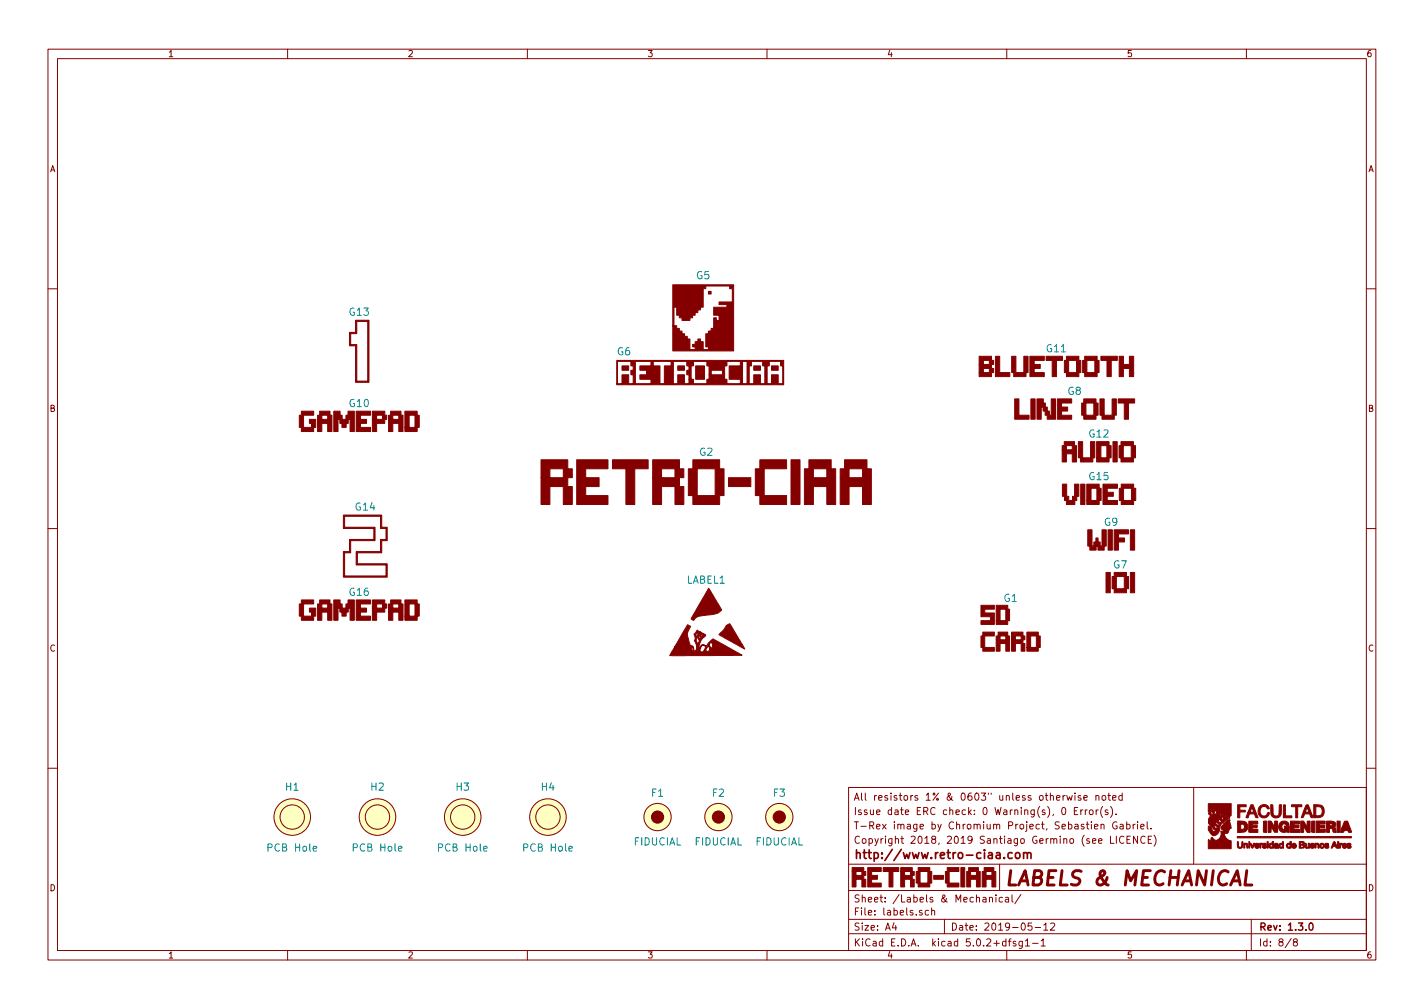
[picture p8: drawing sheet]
<svg xmlns="http://www.w3.org/2000/svg" width="297mm" height="210mm" viewBox="0 0 297 210" stroke-linecap="round" stroke-linejoin="round" font-family="sans-serif">
<g fill="none" stroke="#840000" stroke-width=".21">
<path d="M10 10.3h277v189.9h-277zM12 12.2h273v186.1h-273zM60 10.3v1.9M110 10.3v1.9M160 10.3v1.9M210 10.3v1.9M260 10.3v1.9M10 60.2h2M285 60.2h2M10 110.3h2M285 110.3h2M10 160.2h2"/>
<path d="M177 164.3h108v34h-108zM222.5 165.9l.3 1 .3-.7 .3 .7 .3-1M224.1 169.1h.5M224.2 165.4v.2M224.2 165.9v1M224.8 168.4h-.7v1.5h.7M225.5 166l-.4-.1-.2 .2v.3l.6 .1v.3h-.6M225.5 168.9v1M225.9 168.9l-.4 .3M226.1 166.4l.7-.1-.1-.3-.4-.1-.2 .2 .1 .7h.5M226.4 168.9v1M226.8 168.9l-.4 .3"/>
<path d="M227.3 169.1l.2-.2 .4 .2 .1 .5-.1 .2-.4 .1-.2-.1zM228.3 172.4l.7-.1v-.3l-.5-.1-.2 .2 .1 .7h.6M228.6 166.1l.2-.2 .4 .1v.9M228.6 165.9v1M228.7 168.9v1M229.1 168.9l-.4 .3M229.7 172.1l.2-.2 .3 .1 .1 .9M229.7 171.9v1M229.9 166.1l.2-.2 .5 .2 .1 .5-.2 .2-.4 .1-.2-.1zM230 168.2a1.71 1.71 0 0 0 0 2.3M231.1 169l-.4-.1-.2 .2 .1 .3 .5 .1v.3h-.6M231.1 165.9h.5"/>
<path d="M231.3 165.4v1.3l.3 .2M231.6 168.2a1.71 1.71 0 0 1 0 2.3M231.6 174.4v1.5h.8M232.1 166.4l.7-.1-.1-.3-.4-.1-.2 .2 .1 .7h.5M232.8 169.8v.1M232.9 174.4v1.5M232.9 171.5a.69 .69 0 0 0-.8 .7 .69 .69 0 0 0 .9 .6v-.5h-.3M233.7 172h.5l.1 .9M234.1 166l-.4-.1-.3 .3 .1 .6 .2 .1 .4-.1M234.1 165.4v1.5M234.3 172.3l-.5 .1-.2 .2 .2 .3 .5-.1M234.4 174.6a.59 .59 0 0 0-.7 0 .59 .59 0 0 0-.2 .7 .56 .56 0 0 0 .3 .5 .56 .56 0 0 0 .6 0"/>
<path d="M235 172l.4-.1 .3 .3v.6l-.3 .1-.4-.1M235 171.4v1.5M235.1 175.1h.5M235.8 174.4h-.7v1.5h.7M236.4 171.9v1M236.8 171.9l-.4 .3M237.3 171.4v.2M237.3 174.4v1.5l-.9-1.5v1.5M237.3 171.9v1M237.9 172.4l.8-.1-.1-.3-.4-.1-.3 .2 .1 .7h.6M238.9 174.6a.59 .59 0 0 0-.8 0 .59 .59 0 0 0-.2 .7 .56 .56 0 0 0 .3 .5 .56 .56 0 0 0 .7 0M239.3 171.4v1.3l.2 .2"/>
<path d="M239.5 175.1h.5M240.1 172.8v.1M240.2 174.4h-.7v1.5h.7M240.7 174.2a1.71 1.71 0 0 1 0 2.3M249 164.3v16M285 160.2h2M60 198.3v1.9M110 198.3v1.9M160 198.3v1.9M177 194.8h108M177 191.8h108M177 185.7h108"/>
<path d="M177 180.3h108M186.5 192.5l-.4 1h1M186.8 193v1M192.3 190l-.3-.1-.2 .2v.2l.5 .1v.4h-.5M193.7 190l-.4-.1-.3 .3 .1 .6h.6M194.3 190l.3-.1 .3 .1 .1 .9M194.3 189.4v1.5M197 191.8v3M206.4 187.3l.2-.1h.4v1M206.4 187.2v1M207.7 186.7v.1M207.7 187.2v1"/>
<path d="M209.1 187.2h-.4l-.3 .2 .1 .6 .2 .2 .4-.1M209.8 187.2h.5l.1 1M210 198.3v1.9M210.3 196.3h.6M210.4 187.5l-.5 .1-.2 .2 .2 .4 .5-.1M210.9 195.8l-.4 .3v1.2M211.1 186.7v1.3l.2 .2M211.9 196.4l-.4-.1-.2 .2 .1 .3 .5 .1v.4h-.6M213 186.6l-1.3 1.9M213.3 196.3v1.3l-.3 .2h-.4M213.3 196.4l-.5-.1-.3 .3 .1 .6 .2 .1h.5M213.9 196.3l.4-.5v1.5"/>
<path d="M213.9 197.3h.9M215.2 192.5h-.7l-.1 .7h.8l.1 .2-.1 .5-.2 .1-.6-.1M215.4 196.8h1.1M215.9 193.5h1.2M217.2 196.3l.4-.5v1.5M217.2 197.3h.8M217.7 193l.5-.5v1.5M217.7 194h.9M219.2 192.7l.5-.2 .3 .5-.9 1h.9M260 198.3v1.9M261 191.8v6.5M269.3 195.8l-1.2 1.9"/>
<path d="M270.1 196.5l-.3-.4 .3-.3h.3l.2 .3v.2l-.7 .2-.1 .3v.4l.3 .1h.3l.2-.3v-.2l-.2-.3"/>
<circle cx="61" cy="170.4" r="2.54"/>
<circle cx="61" cy="170.4" r="3.8"/>
<circle cx="78.7" cy="170.4" r="2.54"/>
<circle cx="78.7" cy="170.4" r="3.8"/>
<circle cx="96.5" cy="170.4" r="2.54"/>
<circle cx="96.5" cy="170.4" r="3.8"/>
<circle cx="114.3" cy="170.4" r="2.54"/>
<circle cx="114.3" cy="170.4" r="3.8"/>
<circle cx="137.2" cy="170.4" r="2.84"/>
<circle cx="149.9" cy="170.4" r="2.84"/>
<circle cx="162.6" cy="170.4" r="2.84"/>
</g>
<path d="M273.2 192.7l.3-.2a.86 .86 0 0 1-.1 1.5l-.2-.1-.2-.4z" fill="none" stroke="#840000" stroke-width=".3"/>
<path d="M260.1 181.6l-.4 3h1.4" fill="none" stroke="#840000" stroke-width=".61"/>
<path d="M209.5 178.9v.2M211.1 177.9l-.5-.1-.3 .4 .1 .8h.7M211.9 178l.2-.2 .5 .2 .2 .7-.2 .3-.5 .1-.2-.2zM213.5 178l.3-.2 .4 .1 .1 1.2M213.5 177.8v1.3M214.3 178.1l.3-.3 .4 .1 .1 1.2" fill="none" stroke="#840000" stroke-width=".36"/>
<g fill="#840000" stroke="#840000" stroke-width=".21">
<path d="M255.3 171.7l.5-.1-.1-.1 .1-.2 .7-.3 .1 .2-.6 .3 .2 .4 .1-.4h.2l.1 .2a.9 .9 0 0 1 .1 1.1l-.3 .3a.7 .7 0 0 1-1 .7v.1a1.75 1.75 0 0 0 1.4 1.5v1.6h-4.8l.1-1.9 .2 .2 .4 .1-.1-.5 .3-.2a.93 .93 0 0 0 1 .6 .93 .93 0 0 0 .8-.9v-1.1l.4 .1 .2-.2a.57 .57 0 0 1-.6-.5 .57 .57 0 0 1 .4-.6z"/>
<path d="M258.2 175.5l.1 .2v.6a.34 .34 0 0 0 .4 .5 .34 .34 0 0 0 .3-.5l.1-.8a.79 .79 0 0 1 .1 1 .79 .79 0 0 1-1 .3l-.1-.7z"/>
<path d="M261.8 176a.45 .45 0 0 1 .6-.1 .45 .45 0 0 1 .2 .6h-.6l.3 .3 .3-.2a.47 .47 0 0 1-.7 .4 .47 .47 0 0 1-.1-.8h.6h-.6z"/>
<path d="M262.8 175.9h.5a.53 .53 0 0 1 .8 .3h-.5l.6 .2a.41 .41 0 0 1-.4 .6 .41 .41 0 0 1-.5-.4l.7 .1-.7-.6a.67 .67 0 0 0-.4 .8l-.1-.1z"/>
<path d="M264.8 176l.5-.1 .1-.3 .3-.1v1.4a.67 .67 0 0 1-1.1-.5h.3l.1 .3 .4-.1v-.4l-.2-.1-.3 .1v.2h-.3z"/>
<path d="M265.8 176a.49 .49 0 0 1 .7-.1 .49 .49 0 0 1 .1 .7l.2 .3-.3 .1a.62 .62 0 0 1-.8-.3h.5l.2-.2-.7 .2 .2-.3 .4-.2-.4 .1z"/>
<path d="M266.8 176.1l.7-.2v-.3l.2-.1v1.4a.68 .68 0 0 1-1-.5h.3l.2 .4a.31 .31 0 0 0 .3-.4 .31 .31 0 0 0-.4-.2l-.1 .2h-.3z"/>
<path d="M268.5 176l.6-.1v-.3l.3-.1v1a.46 .46 0 0 1-.3 .5 .46 .46 0 0 1-.6-.1l-.2-.5h.3l.3 .3 .2-.3-.3-.3-.2 .3h-.3z"/>
<path d="M269.5 176.1l.4-.2 .3 .1 .3 .5-.8 .1 .2 .2 .4-.2a.47 .47 0 0 1-.6 .3 .47 .47 0 0 1-.2-.7h.6l-.2-.1-.4 .1z"/>
<path d="M272.3 175.9l.2 .1 .1 .7a.68 .68 0 0 0 .3-.8h.2l.1 .2v.8h-.2a.47 .47 0 0 1-.6 0 .47 .47 0 0 1-.1-.6z"/>
<path d="M273.4 176.1a.46 .46 0 0 1 .6-.2 .46 .46 0 0 1 .2 .6l-.7 .1 .2 .2 .5-.2a.5 .5 0 0 1-.7 .3 .5 .5 0 0 1-.2-.7h.6l-.2-.1-.4 .1z"/>
<path d="M275.4 176a.52 .52 0 0 1 .8 .1 .52 .52 0 0 1-.2 .8 .52 .52 0 0 1-.7-.3v-.2h.2l.3 .4 .2-.4-.2-.3-.2 .1-.1 .2h-.2z"/>
<path d="M276.4 176h.7v.2h-.5a.47 .47 0 0 1 .5 .1 .47 .47 0 0 1 0 .6h-.5l-.2-.2v-.1l.3 .1 .3-.1a.46 .46 0 0 1-.5-.1 .46 .46 0 0 1-.1-.5z"/>
<path d="M280.1 176a.45 .45 0 0 1 .6-.1 .45 .45 0 0 1 .2 .6h-.6a.32 .32 0 0 0 .2 .2 .32 .32 0 0 0 .3-.1 .47 .47 0 0 1-.6 .4 .47 .47 0 0 1-.2-.8h.7l-.2-.1-.5 .1z"/>
<path d="M281 176a.43 .43 0 0 1 .5-.1 .43 .43 0 0 1 .3 .3h-.5a.47 .47 0 0 1 .4 .2 .47 .47 0 0 1 0 .5l-.7-.1v-.2l.4 .1h.2l-.6-.4z"/>
<path d="M259.4 175.9a.67 .67 0 0 1 .8 .2 .67 .67 0 0 1 0 .8l-.3-.8-.2 .1-.1 .7h-.1z"/>
<path d="M260.5 175.9h.2v.3l-.1 .7z"/>
<path d="M260.8 175.9l.2 .1 .2 .6 .2-.6 .3-.1-.4 1-.3-.2z"/>
<path d="M264.3 175.9l.3 .1v.8l-.2 .1-.1-.1z"/>
<path d="M271 175.5h.4a.47 .47 0 0 1 .6 .1 .47 .47 0 0 1 .1 .6 .48 .48 0 0 1 0 .6 .48 .48 0 0 1-.6 .1h-.5v-.4h.3a.33 .33 0 0 0 .3 .3 .33 .33 0 0 0 .3-.3l-.4-.2h-.2v.2h-.3v-.6l.4 .2 .4-.2-.3-.1-.5 .1z"/>
<path d="M274.3 175.9a.65 .65 0 0 1 .8 .2 .65 .65 0 0 1-.1 .8l-.1-.8-.3 .1-.1 .7h-.2z"/>
<path d="M278.2 175.6h.3l.5 1.2v-.9h.2l.1 1h-.6a.45 .45 0 0 0-.4-.4 .45 .45 0 0 0-.4 .4h-.2a.55 .55 0 0 1 .7-.6l-.1-.5-.1 .4h-.3z"/>
<path d="M279.4 175.9l.6 .1-.3 .3-.2 .6-.1-.1z"/>
<path d="M260.5 175.6h.2v.1h-.2z"/>
<path d="M264.3 175.6h.2v.1h-.2z"/>
<path d="M279 175.6h.2v.1h-.2z"/>
<path d="M258.1 174.5h23.8v.3h-23.8z"/>
<path d="M252 167.6h4.8v2.5a1.08 1.08 0 0 1-1.4-.1l-.8-.2h-.2v.3a1.31 1.31 0 0 1 1.3 .2l.8 .3a4.3 4.3 0 0 0-2 1.8 1.68 1.68 0 0 1-1.3 1.9 1.85 1.85 0 0 1-1.1-2l.7 .7a.34 .34 0 0 0 .3 .4 .34 .34 0 0 0 .4-.4h-.3l-.7-.6h.7a.38 .38 0 0 0 .4 .3 .38 .38 0 0 0 .4-.3l-.6-.3-.2 .3h-.7l-.4-.7h1.5a.38 .38 0 0 0 .3 .4 .38 .38 0 0 0 .5-.3l-.4-.1-.2-.3-.2 .3-1.5-.1v-.5h2a.35 .35 0 0 0 .3 .4 .35 .35 0 0 0 .4-.3h-.2l-.2-.4-.3 .3h-2l.1-.3h2.6a.27 .27 0 0 0 .3 0 .27 .27 0 0 0 .1-.3h-.3l-.1 .3h-2.6a1.68 1.68 0 0 1 1.8-1.1l.3-.4a.4 .4 0 0 0-.4-.5 .4 .4 0 0 0-.4 .4 .45 .45 0 0 0-.5-.3 .45 .45 0 0 0-.4 .5l-.6-.1z"/>
<path d="M258.2 171.2l.6 .1a1.21 1.21 0 0 1 1.5 1.1 1.21 1.21 0 0 1-1.5 1.2l-.6 .1v-1.8h.6v1.1a.58 .58 0 0 0 .8-.6 .58 .58 0 0 0-.8-.5h-.6z"/>
<path d="M260.5 171.3h1.8l.1 .6h-1.2l.1 .2h1l-.1 .6h-1v.3h1.2v.6h-1.9z"/>
<path d="M263.6 171.3h.6v2.3h-.6z"/>
<path d="M264.5 171.3h.6l.7 1.1 .1-1.1h.6v2.3a.73 .73 0 0 1-1-.6l-.3-.6-.1 1.2h-.6z"/>
<path d="M267.1 171.6a1.02 1.02 0 0 1 1-.3 1.02 1.02 0 0 1 .7 .8h-.4a.56 .56 0 0 0-.8-.1 .56 .56 0 0 0-.1 .8 .56 .56 0 0 0 .9 0h-.5v-.5h1.1l-.1 1.3-.5-.1a1.19 1.19 0 0 1-1.5-.3 1.19 1.19 0 0 1 .2-1.6z"/>
<path d="M269.2 171.3h1.9v.6h-1.2l.1 .2h1l-.1 .6h-1v.3h1.2v.6h-1.9z"/>
<path d="M271.3 171.3h.6l.7 1.2 .1-1.2h.6v2.3h-.6l-.8-1.3v1.3h-.6z"/>
<path d="M273.6 171.3h.7v2.3h-.7z"/>
<path d="M274.5 171.3h1.9v.6h-1.2l.1 .2h1v.6h-1.1v.3h1.3l-.1 .6h-1.9z"/>
<path d="M276.7 171.3h1a.74 .74 0 0 1 .8 .3 .74 .74 0 0 1-.1 .9l.3 1.1h-.6l-.2-.7-.6-.1v.8h-.6v-1.7h.6v.3h.5l.2-.2-.3-.1h-1z"/>
<path d="M278.9 171.3h.7v2.3h-.7z"/>
<path d="M280.4 171.3h.7l.8 2.2a.45 .45 0 0 1-.5 .1 .45 .45 0 0 1-.3-.4h-.1a.48 .48 0 0 0-.7 .4h-.7l.3-.9h1l-.1-.6-.2 .6h-.7z"/>
<path d="M262.8 168.1a1.09 1.09 0 0 1 1.2-.3 1.09 1.09 0 0 1 .7 .9h-.3a.85 .85 0 0 0-1.1-.4 .85 .85 0 0 0-.5 1.1 .83 .83 0 0 0 .8 .8 .83 .83 0 0 0 .9-.7h.2a1.19 1.19 0 0 1-1.4 1.1 1.19 1.19 0 0 1-.9-1.5z"/>
<path d="M265.1 167.8l.4 .1 .1 1a1.01 1.01 0 0 0 .3 1.2l.6 .1 .3-.3 .1-2 .4-.1v1a1.36 1.36 0 0 1-1 1.8 1.24 1.24 0 0 1-1.2-1.7z"/>
<path d="M258.2 167.9h1.7v.4h-1.3v.7h1.2v.4h-1.2v1.2h-.4z"/>
<path d="M260.9 167.9h.5l1 2.7-.4-.1-.3-.7h-1.1l-.3 .8-.4-.1 .4-1.1 1.2-.1-.3-.9-.4 1h-.5z"/>
<path d="M267.7 167.9h.4v2.3h1.4v.4h-1.8z"/>
<path d="M269.4 167.9h2.2v.4h-.9v2.3h-.4v-2.3h-.9z"/>
<path d="M272.4 168l.5-.1 1 2.5a.26 .26 0 0 1-.3 .2 .26 .26 0 0 1-.2-.2l-.3-.6h-1l-.1 .3a.38 .38 0 0 1-.2 .4 .38 .38 0 0 1-.4 0l.5-1.1h1.1l-.3-1-.4 1h-.4z"/>
<path d="M274 167.8l.7 .1a1.38 1.38 0 0 1 1.6 1.4 1.38 1.38 0 0 1-1.7 1.3h-.6v-.4h.5a1 1 0 0 0 1.3-.6 1 1 0 0 0-.6-1.3l-.7-.1v2h-.5z"/>
<path d="M252.1 169.5a.39 .39 0 0 1 .6 .2 .39 .39 0 0 1-.2 .5l-.4-.4z"/>
<path d="M252.9 169a.33 .33 0 0 1 .5 .3 .33 .33 0 0 1-.4 .4l-.2-.4z"/>
<path d="M253.7 169.1l.2-.2a.33 .33 0 0 1 .3 .4 .33 .33 0 0 1-.5 .2z"/>
<path d="M177.7 181h2.5v.8h.4v.8h-.4v.8h.4v1.6h-.8v-1.6h-1.2v1.6h-.9v-3.2h.9v.8h1.2v-.8h-2.1z"/>
<path d="M181 181h2.8v.8h-2v.8h1.2v.8h-1.2v.8h2v.8h-2.8z"/>
<path d="M184.2 181h3.3v.8h-1.2v3.2h-.9v-3.2h-1.2z"/>
<path d="M187.9 181h2.4v.8h.4v.8h-.4v.8h.4v1.6h-.8v-1.6h-1.2v1.6h-.8v-3.2h.8v.8h1.2v-.8h-2z"/>
<path d="M191.5 181h2.5v.8h.4v2.4h-.4v.8h-2.5v-.8h-.4v-2.4h.8v2.4h1.6v-2.4h-2z"/>
<path d="M197.6 181h2.4v.8h-2v2.4h2v.8h-2.4v-.8h-.4v-2.4h.4z"/>
<path d="M200.4 181h.8v4h-.8z"/>
<path d="M202.1 181h2v.8h.4v3.2h-.8v-1.6h-1.2v1.6h-.8v-3.2h.8v.8h1.2v-.8h-1.6z"/>
<path d="M205.3 181h2v.8h.4v3.2h-.8v-1.6h-1.2v1.6h-.8v-3.2h.8v.8h1.2v-.8h-1.6z"/>
<path d="M194.8 182.6h2v.8h-2z"/>
<path d="M151.5 130.5l.7-.4 3.1 5.3-5.3-3 1-1.1z"/>
<path d="M147.8 122.8v-.1l.4 .5 1.9 3.3a.6 .6 0 0 1 .1 1 5.9 5.9 0 0 1-3 .8 3.3 3.3 0 0 0-2.5 1.1l-.4-.2a.57 .57 0 0 1 .2-.8z"/>
<path d="M143.4 130.3l.6 .4v.1a2.63 2.63 0 0 0-.3 2.9 .86 .86 0 0 0 .7 1l.2 .1 .2 1.1 .3-.2h.9v.2a.51 .51 0 0 0 .9-.3h.3l.1 .1a.51 .51 0 0 0 .7 0 .51 .51 0 0 0-.1-.8l-.1-.1-.2 .1-.4 .7h-.3l.1-.1a.48 .48 0 0 0-.1-.8 .48 .48 0 0 0-.7 .4l-.2 .6h-.9l.1-.1a2.05 2.05 0 0 0-.4-1.9l.2-.6-.2-.8 .6-.9 .2 .2-.4 .9v1.1l.3 .6a.69 .69 0 0 0 0-1.1l-.1-.2 .1-.2a.92 .92 0 0 1 .4-1l.3 .1-.3 .3-.2 .8 .3 .5a.35 .35 0 0 0 .2-.4 .35 .35 0 0 0-.2-.3l.3-.8 .1 .2a.43 .43 0 0 0 0 .8l.2-.2-.2-.2 .2-.4 .5 .3a.56 .56 0 0 1-.5 .7 3.1 3.1 0 0 0-.8 2.3l.1-.2a.78 .78 0 0 1 .6-.7 .78 .78 0 0 1 .9 .3l.2-.3h.3l.4 .6a.64 .64 0 0 0 .4-.5 .64 .64 0 0 0-.3-.6l-.5 .5h-.3l.3-.5 .9-.7 6 3.4h-15.1l1-1.8h3.5l.3 1.1 .1-.2a.68 .68 0 0 0-.4-.9h-3.5z"/>
<path d="M152 99.6h4.6v1.9h-4.6z"/>
<path d="M165 95.9h1.9v9.3h-1.9z"/>
<path d="M127.8 95.9h7.4v1.9h-2.8v7.4h-1.8v-7.4h-2.8z"/>
<path d="M120.3 95.9h6.5v1.9h-4.6v1.8h2.8v1.9h-2.8v1.9h4.6v1.8h-6.5z"/>
<path d="M158.5 95.9h5.6v1.9h-4.7v5.6h4.7v1.8h-5.6v-1.8h-.9v-5.6h.9z"/>
<path d="M144.5 95.9h5.6v1.9h.9v5.6h-.9v1.8h-5.6v-1.8h4.7v-5.6h-3.8v5.6h-1.8v-5.6h.9z"/>
<path d="M168.7 95.9h4.7v1.9h.9v7.4h-1.8v-3.7h-2.8v3.7h-1.9v-5.6h4.7v-1.8h-2.8v1.8h-1.9v-1.8h.9z"/>
<path d="M176.2 95.9h4.6v1.9h1v7.4h-1.9v-3.7h-2.8v3.7h-1.8v-5.6h4.6v-1.8h-2.8v1.8h-1.8v-1.8h.9z"/>
<path d="M112.9 95.9h5.5v1.9h1v1.8h-1v1.9h1v3.7h-1.9v-3.7h-2.8v3.7h-1.8v-5.6h4.6v-1.8h-2.8v1.8h-1.8z"/>
<path d="M136.1 95.9h5.6v1.9h.9v1.8h-.9v1.9h.9v3.7h-1.8v-3.7h-2.8v3.7h-1.9v-5.6h4.7v-1.8h-2.8v1.8h-1.9z"/>
<path d="M129.7 76.3h1.4v.9h-1.4z"/>
<path d="M141.4 76.3h1.4v.9h-1.4z"/>
<path d="M145.1 76.3h1.9v2.8h-1.9z"/>
<path d="M157.2 76.3h1.4v.9h-1.4z"/>
<path d="M160.9 76.3h1.4v.9h-1.4z"/>
<path d="M128.7 75.2h34.8v5.1h-34.8v-.3h1v-1.8h1.4v1.8h4.7v-.9h-2.3v-.9h1.4v-1h-1.4v-.9h4.2v3.7h3.7v-1.8h1.4v1.8h.9v-.9h1v.9h2.7v-.9h4.2v.9h5.6v-1.8h1.4v1.8h2.3v-1.8h1.4v1.8h1v-3.7h-.5v-.9h-2.3v.9h-.5v3.7h-.5v-3.7h-.4v-.9h-2.4v.9h-.4v3.7h-.5v-4.6h-.9v4.6h-.5v-.9h-2.3v-2.8h2.3v-.9h-2.8v.9h-.4v2.8h-3.3v-.9h2.8v-1h-2.3v1h-.5v-1.9h-.5v-.9h-2.7v.9h-.5v2.8h-.5v-.9h-.4v-1h.4v-.9h-.4v-.9h-2.8v4.6h-1.9v-3.7h1.4v-.9h-3.7v.9h-.5v-.9h-3.3v4.6h-.4v-1.8h-.5v-1h.5v-.9h-.5v-.9h-2.8v4.6h-.1z"/>
<path d="M147.8 60.8h.5v.5h-.5z"/>
<path d="M140.3 59.4h12.7v13.8h-12.7v-5.3h.8v.6h.6v.6h.6v.5h.5v.5h.6v.6h.5v2.2h1.1v-.5h-.5v-.6h.5v-.5h.6v-.6h.5v.6h.6v1.6h1.1v-.5h-.6v-2.8h.6v-.5h.5v-.6h.6v-2.2h.5v.5h.6v-1h-1.1v-1.7h2.7v-.6h-1.6v-.5h2.8v-2.8h-.6v-.5h-5v.5h-.5v3.9h-.6v.5h-.5v.6h-.6v.6h-.5v.5h-.6v.5h-1.6v-.5h-.6v-.5h-.6v-1.7h-.5v3.8h-.3z"/>
<path d="M74.2 66.8h2.8v13h-2.8v-7.7h-1.3v-.2h1.5v7.6h2.3v-12.4h-2.3v2.5h-1.2v2.3h-.3v-2.6h1.3z"/>
<path d="M71.6 107.4h8v2.6h1.2v2.8h-1.2v2.5h-5.1v2.3h6.3v2.8h-9.2v-.3h8.9v-2.2h-6.2v-2.8h5.1v-2.6h1.1v-2.3h-1.1v-2.5h-7.5v2.3h6.3v2.8h-5v2.5h-1.3v4.8h-.3v-5h1.3v-2.6h5.1v-2.3h-6.4z"/>
<path d="M232.2 92.1h.8v4.3h-.8z"/>
<path d="M224.9 92.1h.9v3.4h1.7v-3.4h.9v3.4h-.4v.9h-2.6v-.9h-.5z"/>
<path d="M228.8 92.1h2.5v.9h.5v2.5h-.5v.9h-2.5v-.9h2.1v-2.5h-1.3v2.5h-.8z"/>
<path d="M233.8 92.1h2.6v.9h.5v2.5h-.5v.9h-2.6v-.9h2.2v-2.5h-1.7v2.5h-.9v-2.5h.4z"/>
<path d="M222 92.1h2.2v.9h.4v3.4h-.9v-1.7h-1.2v1.7h-.9v-2.6h2.1v-.8h-1.2v.8h-.9v-.8h.4z"/>
<path d="M207.6 74.3h.9v3.4h2.1v.9h-3z"/>
<path d="M218.2 74.3h3.4v.9h-1.2v3.4h-.9v-3.4h-1.3z"/>
<path d="M229.6 74.3h3.5v.9h-1.3v3.4h-.9v-3.4h-1.3z"/>
<path d="M211 74.3h.9v3.4h1.7v-3.4h.9v3.4h-.5v.9h-2.5v-.9h-.5z"/>
<path d="M214.8 74.3h3v.9h-2.1v.8h1.3v.9h-1.3v.8h2.1v.9h-3z"/>
<path d="M233.5 74.3h.8v1.7h1.3v-1.7h.9v4.3h-.9v-1.7h-1.3v1.7h-.8z"/>
<path d="M222.5 74.3h2.5v.9h.5v2.5h-.5v.9h-2.5v-.9h2.1v-2.5h-1.7v2.5h-.9v-2.5h.5z"/>
<path d="M226.3 74.3h2.6v.9h.4v2.5h-.4v.9h-2.6v-.9h2.1v-2.5h-1.7v2.5h-.9v-2.5h.5z"/>
<path d="M204.2 74.3h2.6v.9h.5v.8h-.5v.9h.5v.8h-.5v.9h-2.6v-.9h2.2v-.8h-1.3v.8h-.9v-1.7h2.2v-.8h-1.3v.8h-.9z"/>
<path d="M74.3 85.8h3v.8h-2.1v.9h1.3v.8h-1.3v.8h2.1v.9h-3z"/>
<path d="M84.5 85.8h2.5v.8h.5v2.5h-.5v.9h-2.5v-.9h2.1v-2.5h-1.3v2.5h-.8z"/>
<path d="M77.7 85.8h2.6v.8h.4v.9h-.4v.8h-1.7v1.7h-.9v-2.5h2.1v-.9h-1.2v.9h-.9z"/>
<path d="M62.9 85.8h2.5v.8h-2.1v2.5h1.7v-.8h-.5v-.8h1.4v1.6h-.5v.9h-2.5v-.9h-.5v-2.5h.5z"/>
<path d="M66.7 85.8h2.1v.8h.4v3.4h-.8v-1.7h-1.3v1.7h-.9v-2.5h2.2v-.9h-1.3v.9h-.9v-.9h.5z"/>
<path d="M81.5 85.8h2.1v.8h.5v3.4h-.9v-1.7h-1.3v1.7h-.8v-2.5h2.1v-.9h-1.3v.9h-.8v-.9h.4z"/>
<path d="M69.6 85.8h1.3v.8h.5v.9h.8v-.9h.4v-.8h1.3v4.2h-.9v-2.5h-.4v.8h-.4v.8h-.9v-.8h-.4v-.8h-.4v2.5h-.9z"/>
<path d="M215 83.2h.9v4.2h-.9z"/>
<path d="M211.7 83.2h.8v3.4h2.2v.8h-3z"/>
<path d="M233.2 83.2h3.5v.9h-1.3v3.3h-.9v-3.3h-1.3z"/>
<path d="M220.5 83.2h3v.9h-2.1v.8h1.3v.8h-1.3v.9h2.1v.8h-3z"/>
<path d="M229.4 83.2h.9v3.4h1.7v-3.4h.9v3.4h-.5v.8h-2.5v-.8h-.5z"/>
<path d="M226.1 83.2h2.5v.9h.5v2.5h-.5v.8h-2.5v-.8h2.1v-2.5h-1.7v2.5h-.9v-2.5h.5z"/>
<path d="M216.3 83.2h1.3v.9h.5v.8h.4v.8h.4v.9h.4v-3.4h.9v4.2h-1.8v-.8h-.4v-.9h-.4v-.8h-.4v2.5h-.9z"/>
<path d="M225.4 101h.9v4.2h-.9z"/>
<path d="M230.1 101h3v.8h-2.1v.9h1.2v.8h-1.2v.9h2.1v.8h-3z"/>
<path d="M226.7 101h2.6v.8h.4v2.6h-.4v.8h-2.6v-.8h2.1v-2.6h-1.2v2.6h-.9z"/>
<path d="M233.9 101h2.6v.8h.4v2.6h-.4v.8h-2.6v-.8h2.1v-2.6h-1.6v2.6h-.9v-2.6h.4z"/>
<path d="M221.6 101h.9v2.5h.4v.9h.8v-.9h.5v-2.5h.8v2.5h-.4v.9h-.4v.8h-1.7v-.8h-.5v-.9h-.4z"/>
<path d="M230.7 119.4h.9v4.2h-.9z"/>
<path d="M235.8 119.4h.9v4.2h-.9z"/>
<path d="M232.4 119.4h2.6v.9h.4v2.5h-.4v.8h-2.6v-.8h2.1v-2.5h-1.6v2.5h-.9v-2.5h.4z"/>
<path d="M231.1 110.5h.9v4.3h-.9z"/>
<path d="M235.8 110.5h.9v4.3h-.9z"/>
<path d="M232.4 110.5h3v.9h-2.1v.8h1.3v.8h-1.3v1.8h-.9z"/>
<path d="M226.9 110.5h.9v3.4h.4v-.9h.4v-.8h.5v.8h.4v.9h.4v-3.4h.9v3.4h-.5v.9h-1.3v-.9h-.3v.9h-1.4v-.9h-.4z"/>
<path d="M74.3 125.1h3v.9h-2.1v.8h1.3v.9h-1.3v.8h2.1v.9h-3z"/>
<path d="M84.5 125.1h2.5v.9h.5v2.5h-.5v.9h-2.5v-.9h2.1v-2.5h-1.3v2.5h-.8z"/>
<path d="M77.7 125.1h2.6v.9h.4v.8h-.4v.9h-1.7v1.7h-.9v-2.6h2.1v-.8h-1.2v.8h-.9z"/>
<path d="M62.9 125.1h2.5v.9h-2.1v2.5h1.7v-.8h-.5v-.9h1.4v1.7h-.5v.9h-2.5v-.9h-.5v-2.5h.5z"/>
<path d="M66.7 125.1h2.1v.9h.4v3.4h-.8v-1.7h-1.3v1.7h-.9v-2.6h2.2v-.8h-1.3v.8h-.9v-.8h.5z"/>
<path d="M81.5 125.1h2.1v.9h.5v3.4h-.9v-1.7h-1.3v1.7h-.8v-2.6h2.1v-.8h-1.3v.8h-.8v-.8h.4z"/>
<path d="M69.6 125.1h1.3v.9h.5v.8h.8v-.8h.4v-.9h1.3v4.3h-.9v-2.6h-.4v.9h-.4v.8h-.9v-.8h-.4v-.9h-.4v2.6h-.9z"/>
<path d="M205 131.8h2.4v.9h-2v2.3h2v.8h-2.4v-.8h-.4v-2.3h.4z"/>
<path d="M204.6 126.3h2.8v.8h-2v.8h2v2.3h-2.8v-.7h2v-.9h-2z"/>
<path d="M207.8 126.3h2.4v.8h.4v2.4h-.4v.7h-2.4v-.7h2v-2.4h-1.2v2.4h-.8z"/>
<path d="M214.2 131.8h2.4v.9h.4v2.3h-.4v.8h-2.4v-.8h2v-2.3h-1.2v2.3h-.8z"/>
<path d="M208.2 131.8h2v.9h.4v3.1h-.8v-1.6h-1.2v1.6h-.8v-2.4h2v-.7h-1.2v.7h-.8v-.7h.4z"/>
<path d="M211 131.8h2.4v.9h.4v.7h-.4v.8h.4v1.6h-.8v-1.6h-1.2v1.6h-.8v-2.4h2v-.7h-1.2v.7h-.8z"/>
<circle cx="149.9" cy="170.4" r="1.27"/>
<circle cx="162.6" cy="170.4" r="1.27"/>
<circle cx="137.2" cy="170.4" r="1.27"/>
</g>
<g fill="#ffffc2" stroke="#ffffc2" stroke-width=".21">
<circle cx="61" cy="170.4" r="3.8"/>
<circle cx="78.7" cy="170.4" r="3.8"/>
<circle cx="96.5" cy="170.4" r="3.8"/>
<circle cx="114.3" cy="170.4" r="3.8"/>
<circle cx="149.9" cy="170.4" r="2.84"/>
<circle cx="162.6" cy="170.4" r="2.84"/>
<circle cx="137.2" cy="170.4" r="2.84"/>
</g>
<text font-size="4.2" fill="#840000" x="209.3" y="184.8">LABELS &amp; MECHANICAL</text>
<text font-size="2.5" fill="#840000" x="178" y="179.1">http://www.retro-ciaa.com</text>
<g font-size="2.1" fill="#008484">
<text x="145.3" y="58.2">G5</text>
<text x="72.9" y="65.9">G13</text>
<text x="128.8" y="74.1">G6</text>
<text x="218.3" y="73.5">G11</text>
<text x="222.8" y="82.4">G8</text>
<text x="72.9" y="84.9">G10</text>
<text x="145.9" y="95.1">G2</text>
<text x="227.2" y="91.3">G12</text>
<text x="227.2" y="100.1">G15</text>
<text x="74.2" y="106.5">G14</text>
<text x="230.4" y="109.7">G9</text>
<text x="232.3" y="118.6">G7</text>
<text x="72.9" y="124.3">G16</text>
<text x="143.2" y="121.7">LABEL1</text>
<text x="209.4" y="125.5">G1</text>
<text x="59.6" y="164.9">H1</text>
<text x="77.4" y="164.9">H2</text>
<text x="95.2" y="164.9">H3</text>
<text x="113" y="164.9">H4</text>
<text x="135.9" y="166.2">F1</text>
<text x="148.6" y="166.2">F2</text>
<text x="161.3" y="166.2">F3</text>
<text x="56.1" y="177.6">PCB Hole</text>
<text x="73.9" y="177.6">PCB Hole</text>
<text x="91.7" y="177.6">PCB Hole</text>
<text x="109.5" y="177.6">PCB Hole</text>
<text x="132.2" y="176.3">FIDUCIAL</text>
<text x="144.9" y="176.3">FIDUCIAL</text>
<text x="157.6" y="176.3">FIDUCIAL</text>
</g>
<g font-size="2.1" fill="#840000">
<text x="178" y="167">All resistors 1% &amp; 0603&quot; unless otherwise noted</text>
<text x="178" y="170">Issue date ERC check: 0 Warning(s), 0 Error(s).</text>
<text x="178" y="173">T-Rex image by Chromium Project, Sebastien Gabriel.</text>
<text x="178" y="176">Copyright 2018, 2019 Santiago Germino (see LICENCE)</text>
<text x="178" y="191">File: labels.sch</text>
<text x="178" y="188.2">Sheet: /Labels &amp; Mechanical/</text>
<text x="178" y="197.4">KiCad E.D.A. kicad 5.0.2+dfsg1-1</text>
<text x="178" y="194.1">Size: A4</text>
<text x="198.2" y="194.1">Date: 2019-05-12</text>
<text x="262.5" y="194.1">Rev: 1.3.0</text>
<text x="262.5" y="197.4">Id: 8/8</text>
</g>
<g font-size="1.8" fill="#840000">
<text x="35" y="11.9">1</text>
<text x="85" y="11.9">2</text>
<text x="135" y="11.9">3</text>
<text x="185" y="11.9">4</text>
<text x="235" y="11.9">5</text>
<text x="285" y="11.9">6</text>
<text x="10.4" y="35.9">A</text>
<text x="285.4" y="35.9">A</text>
<text x="10.4" y="85.9">B</text>
<text x="285.4" y="85.9">B</text>
<text x="10.4" y="135.9">C</text>
<text x="285.4" y="135.9">C</text>
<text x="10.4" y="185.9">D</text>
<text x="285.4" y="185.9">D</text>
<text x="35" y="199.9">1</text>
<text x="85" y="199.9">2</text>
<text x="135" y="199.9">3</text>
<text x="185" y="199.9">4</text>
<text x="235" y="199.9">5</text>
<text x="285" y="199.9">6</text>
</g>
</svg>
